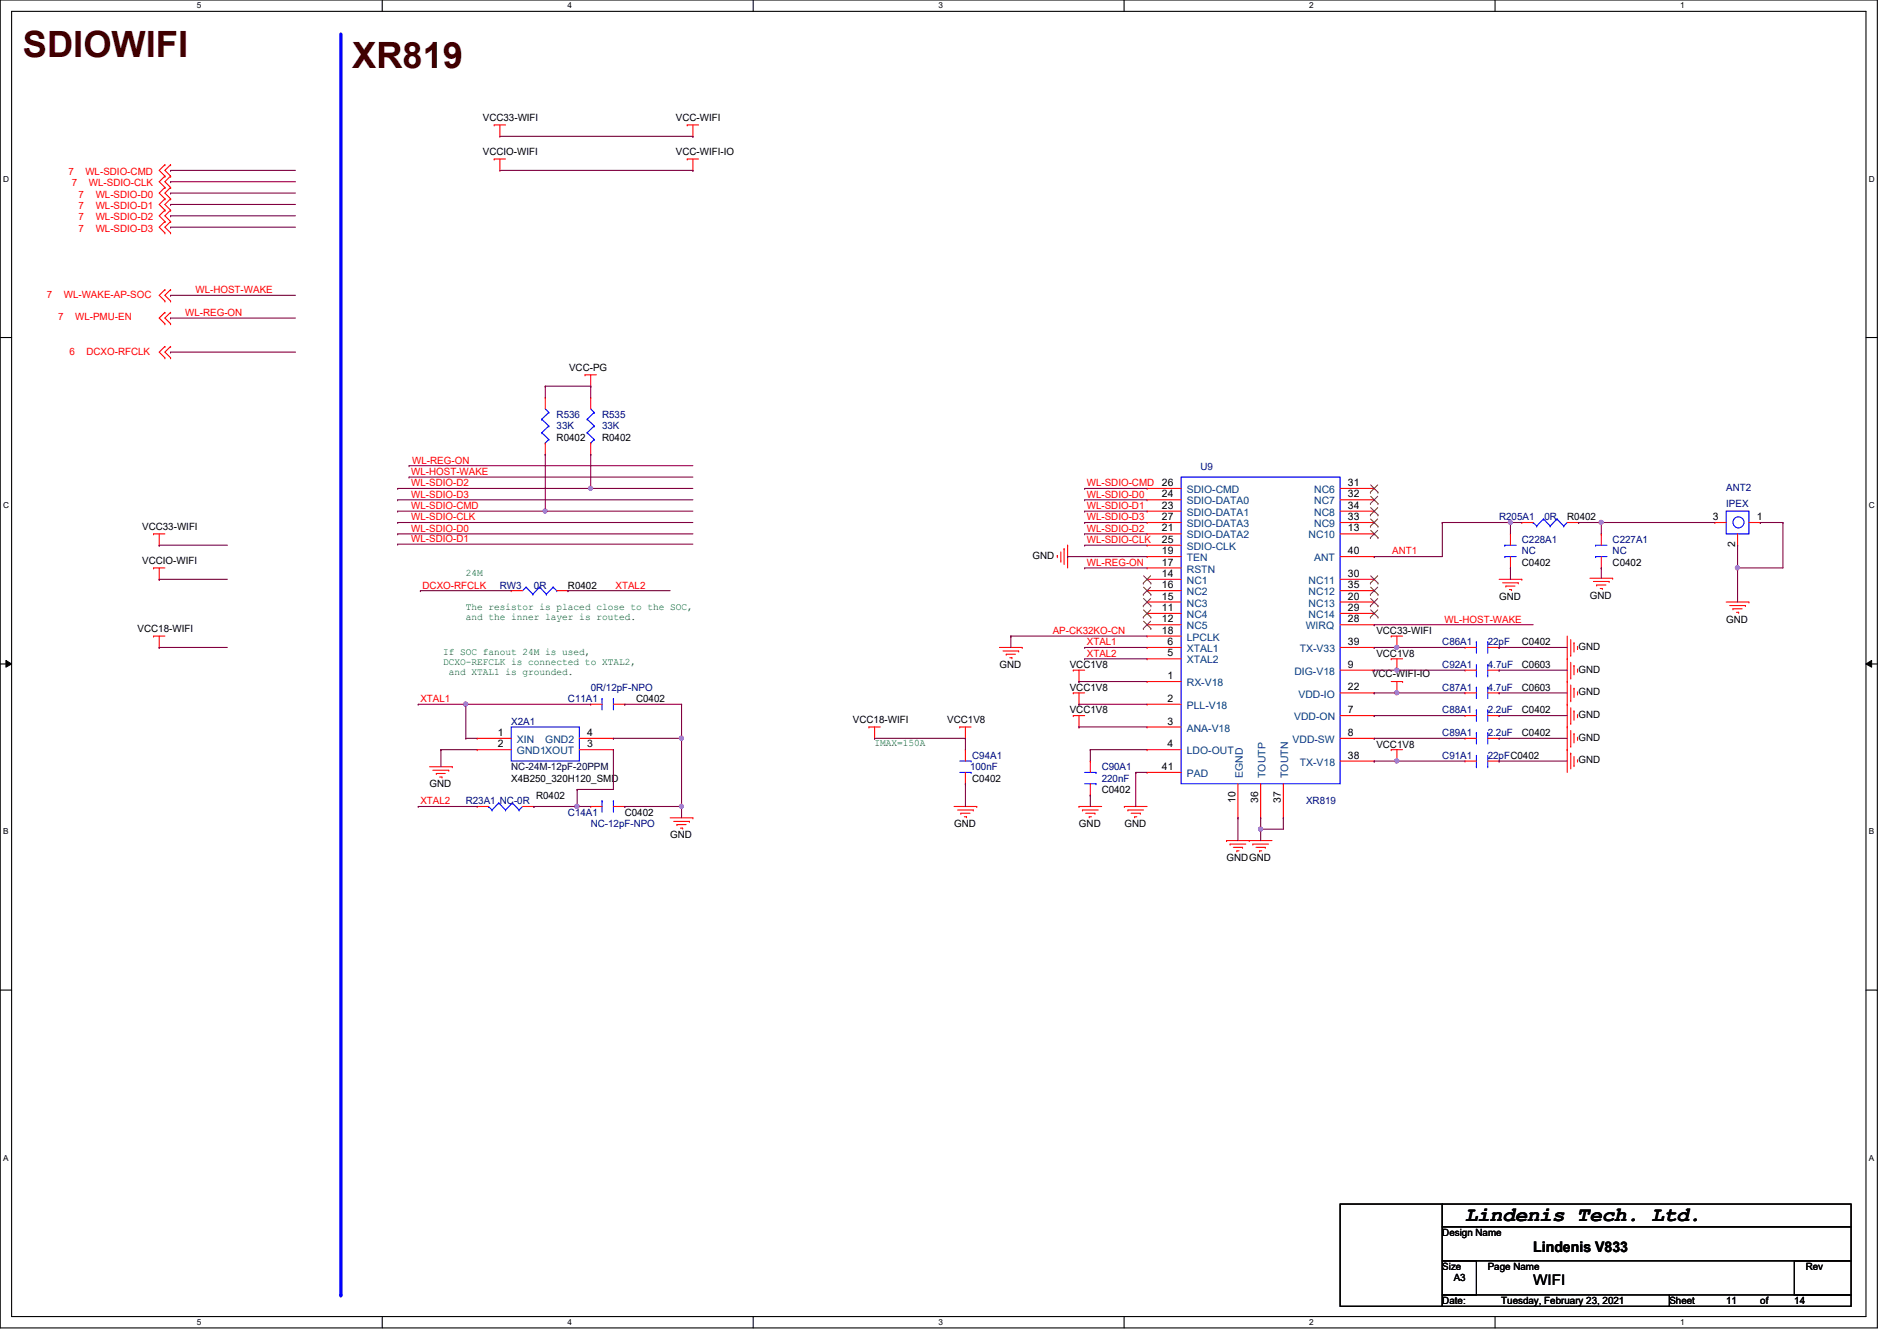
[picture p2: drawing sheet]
<svg xmlns="http://www.w3.org/2000/svg" width="297mm" height="210mm" viewBox="0 0 297 210" stroke-linecap="round" stroke-linejoin="round" font-family="sans-serif">
<path d="M0 0h294v207.9h-294zM1.8 1.8h290.4v204.3h-290.4z" fill="none" stroke="#000" stroke-width=".17"/>
<g fill="#fff">
<path d="M30.8 .2h.7v1.4h-.7z"/>
<path d="M30.8 206.2h.7v1.4h-.7z"/>
</g>
<path d="M59.9 0v1.8M59.9 206.1v1.8" fill="none" stroke="#000" stroke-width=".17"/>
<g fill="#fff">
<path d="M88.9 .2h.6v1.4h-.6z"/>
<path d="M88.9 206.2h.6v1.4h-.6z"/>
</g>
<path d="M117.9 0v1.8M117.9 206.1v1.8" fill="none" stroke="#000" stroke-width=".17"/>
<g fill="#fff">
<path d="M146.9 .2h.7v1.4h-.7z"/>
<path d="M146.9 206.2h.7v1.4h-.7z"/>
</g>
<path d="M176 0v1.8M176 206.1v1.8" fill="none" stroke="#000" stroke-width=".17"/>
<g fill="#fff">
<path d="M205 .2h.7v1.4h-.7z"/>
<path d="M205 206.2h.7v1.4h-.7z"/>
</g>
<path d="M234.1 0v1.8M234.1 206.1v1.8" fill="none" stroke="#000" stroke-width=".17"/>
<g fill="#fff">
<path d="M263.1 .2h.7v1.4h-.7z"/>
<path d="M263.1 206.2h.7v1.4h-.7z"/>
<path d="M.5 27.3h.9v1.4h-.9z"/>
<path d="M292.6 27.3h.9v1.4h-.9z"/>
<path d="M.5 78.4h.9v1.4h-.9z"/>
<path d="M292.6 78.4h.9v1.4h-.9z"/>
</g>
<path d="M0 52.8h1.8M292.2 52.8h1.8" fill="none" stroke="#000" stroke-width=".17"/>
<g fill="#fff">
<path d="M.5 129.5h.8v1.4h-.8z"/>
<path d="M292.6 129.5h.9v1.4h-.9z"/>
</g>
<path d="M0 103.9h1.8M292.2 103.9h1.8" fill="none" stroke="#000" stroke-width=".17"/>
<path d="M.9 103.4l.9 .5-.9 .5zM292.2 103.9l.9-.5v1z" fill="#000"/>
<path d="M.9 103.4l.9 .5-.9 .5zM292.2 103.9l.9-.5v1z" fill="none" stroke="#000" stroke-width=".16"/>
<g fill="#fff">
<path d="M.5 180.5h.8v1.4h-.8z"/>
<path d="M292.6 180.5h.9v1.4h-.9z"/>
</g>
<path d="M0 155h1.8M292.2 155h1.8" fill="none" stroke="#000" stroke-width=".17"/>
<path d="M53.4 5.3v197.4" fill="none" stroke="#00f" stroke-width=".51"/>
<circle cx="53.4" cy="202.7" r=".25" fill="#00f"/>
<g fill="none" stroke="#f00" stroke-width=".17">
<path d="M77.4 19.6h.1M77.4 19.6h1.8M78.3 19.6v1.7M107.6 19.6h.1M107.6 19.6h1.8M108.5 19.6v1.7M25.8 29.3h.1M25.8 31.1h.1M25.8 27.6h.1M25.8 32.9h.1M25.8 34.7h.1M25.8 25.8h.1"/>
<path d="M25.8 36.4h.1M25.8 29.3l-.9 .9 .9 .9M25.8 27.6l-.9 .8 .9 .9M25.8 32.9l-.9 .9 .9 .9M25.8 25.8l-.9 .9 .9 .9M25.8 34.7l-.9 .9 .9 .8M25.8 31.1l-.9 .9 .9 .9M26.7 29.3h.1M26.7 31.1h.1M26.7 27.6h.1M26.7 32.9h.1M26.7 34.7h.1"/>
<path d="M26.7 25.8h.1M26.7 36.4h.1M26.7 29.3l-.9 .9 .9 .9M26.7 27.6l-.9 .8 .9 .9M26.7 32.9l-.9 .9 .9 .9M26.7 25.8l-.9 .9 .9 .9M26.7 34.7l-.9 .9 .9 .8M26.7 31.1l-.9 .9 .9 .9M77.4 24.9h.1M77.4 24.9h1.8M78.3 26.7h.1M78.3 21.3h.1"/>
<path d="M78.3 24.9v1.8M107.6 24.9h.1M107.6 24.9h1.8M108.5 26.7h.1M108.5 21.3h.1M108.5 24.9v1.8M25.8 56h.1M25.8 54.2h.1M25.8 47.1h.1M25.8 45.3h.1M25.8 50.7h.1M25.8 48.9h.1"/>
<path d="M25.8 54.2l-.9 .9 .9 .9M25.8 45.3l-.9 .9 .9 .9M25.8 48.9l-.9 .9 .9 .9M26.7 56h.1M26.7 54.2h.1M26.7 47.1h.1M26.7 45.3h.1M26.7 50.7h.1M26.7 48.9h.1M26.7 54.2l-.9 .9 .9 .9M26.7 45.3l-.9 .9 .9 .9M26.7 48.9l-.9 .9 .9 .9"/>
<path d="M91.6 58.7h.1M91.6 58.7h1.8M92.5 58.7v1.8M85.4 62.2h.1M85.4 71.1h.1M85.4 62.2v1.8M85.4 69.3v1.8M92.5 60.5h.1M92.5 62.2h.1M92.5 71.1h.1M92.5 62.2v1.8M92.5 69.3v1.8"/>
<path d="M179.6 76.5h.1M179.6 78.2h.1M179.6 76.5h5.4M179.6 78.2h5.4M209.8 76.5h5.4M209.8 78.2h5.4M215.2 76.5h.1M215.2 78.2h.1M24 88.9h.1M24 83.6h.1M24 99.6h.1M24 88.9h1.8"/>
<path d="M24 83.6h1.8M24 99.6h1.8M24.9 90.7h.1M24.9 85.3h.1M24.9 83.6v1.7M24.9 88.9v1.8M24.9 99.6v1.7M80 92.5h.1M80 92.5h1.8M87.2 92.5h1.7M88.9 92.5h.1M165.6 87h.1"/>
<path d="M165.6 87v.3M166.1 87.8h.1M166.1 86.4v1.4M166.6 85.9h.1M166.6 85.9v2.4M167.2 85.3h.1M167.2 85.3v3.6M179.6 80h.1M179.6 81.8h.1M179.6 83.6h.1M179.6 85.3h.1M179.6 87.1h.1"/>
<path d="M179.6 88.9h.1M179.6 90.7h.1M179.6 92.5h.1M179.6 94.2h.1M179.6 96h.1M179.6 97.8h.1M179.6 99.6h.1M179.6 88.9h5.4M179.6 83.6h5.4M179.6 90.7h5.4M179.6 99.6h5.4M179.6 94.2h5.4"/>
<path d="M179.6 92.5h5.4M179.6 81.8h5.4M179.6 80h5.4M179.6 85.3h5.4M179.6 87.1h5.4M179.6 96h5.4M179.6 97.8h5.4M209.8 83.6h5.4M209.8 90.7h5.4M209.8 94.2h5.4M209.8 92.5h5.4M209.8 81.8h5.4"/>
<path d="M209.8 80h5.4M209.8 87.1h5.4M209.8 96h5.4M209.8 97.8h5.4M215.2 80h.1M215.2 81.8h.1M215.2 83.6h.1M215.2 87.1h.1M215.2 90.7h.1M215.2 92.5h.1M215.2 94.2h.1M215.2 96h.1"/>
<path d="M215.2 97.8h.1M217.8 99.6h.1M217.8 99.6h1.8M218.7 99.6v1.7M234.7 90.7h3.6M235.3 91.2h2.4M235.8 91.7h.1M235.8 91.7h1.4M236.3 92.3h.4M236.5 83.6h.1M236.5 88.9h.1M236.5 83.6v1.7"/>
<path d="M236.5 87.1v1.8M236.7 92.3h.1M237.7 91.2h.1M238.3 90.7h.1M238.3 81.8h.1M238.3 81.8h1.8M245.4 99.6v21.3M245.4 81.8h1.8M247.2 81.8h.1M249 90.5h3.5M249.5 91h2.5M250 91.6h.1"/>
<path d="M250 91.6h1.5M250.6 92.1h.3M250.7 83.6h.1M250.7 88.9h.1M250.7 83.6v1.7M250.7 87.1v1.8M250.9 92.1h.1M252 91h.1M252.5 90.5h.1M268.5 81.8h.1M268.5 81.8h1.8M270.3 94.2h3.6"/>
<path d="M270.8 94.8h2.5M271.4 95.3h.1M271.4 95.3h1.4M271.9 95.8h.3M272.1 85.3h.1M272.1 83.6v1.7M272.2 95.8h.1M273.3 94.8h.1M273.9 94.2h.1M273.9 81.8h1.7M275.6 81.8h.1M24.9 101.3h.1"/>
<path d="M74.7 115.6h.1M74.7 117.3h.1M74.7 117.3h5.3M74.7 115.6h5.3M90.7 117.3h5.4M90.7 115.6h5.4M92.5 110.2h.1M92.5 110.2h1.8M96.1 117.3h.1M96.1 115.6h.1M96.1 110.2h1.7M97.8 110.2h.1"/>
<path d="M136.1 113.8h.1M136.1 113.8h1.7M136.9 115.6h.1M136.9 113.8v1.8M150.3 113.8h.1M150.3 113.8h1.8M151.2 115.6h.1M151.2 117.3h.1M151.2 113.8v1.8M151.2 117.3v1.8M156.5 101.3h3.6M157.1 101.9h2.4"/>
<path d="M157.6 102.4h.1M157.6 102.4h1.4M158.1 103h.4M158.5 103h.1M159.5 101.9h.1M160.1 101.3h.1M168.1 104.9h.1M168.1 108.5h.1M168.1 112h.1M168.1 104.9h1.7M168.1 108.5h1.7M168.1 112h1.7"/>
<path d="M168.9 106.7h.1M168.9 110.2h.1M168.9 113.8h.1M168.9 104.9v1.8M168.9 108.5v1.7M168.9 112v1.8M170.7 119.1h.1M170.7 119.1v1.8M179.6 101.3h.1M179.6 103.1h.1M179.6 113.8h.1M179.6 106.7h.1"/>
<path d="M179.6 117.3h.1M179.6 110.2h.1M179.6 113.8h5.4M179.6 117.3h5.4M179.6 101.3h5.4M179.6 106.7h5.4M179.6 103.1h5.4M179.6 110.2h5.4M209.8 101.3h5.4M209.8 104.9h5.4M209.8 108.5h5.4M209.8 112h5.4"/>
<path d="M209.8 119.1h5.4M209.8 115.6h5.4M215.2 119.1h.1M215.2 101.3h.1M215.2 104.9h.1M215.2 108.5h.1M215.2 112h.1M215.2 115.6h.1M217.8 117.3h.1M217.8 103.1h.1M217.8 117.3h1.8M217.8 106.7h1.8"/>
<path d="M217.8 103.1h1.8M218.7 119.1h.1M218.7 101.3h.1M218.7 108.5h.1M218.7 104.9h.1M218.7 103.1v1.8M218.7 106.7v1.8M218.7 117.3v1.8M219.6 106.7h.1M229.4 108.5h.1M229.4 101.3h.1M229.4 119.1h.1"/>
<path d="M229.4 115.6h.1M229.4 104.9h.1M229.4 112h.1M229.4 101.3h1.8M229.4 104.9h1.8M229.4 108.5h1.8M229.4 112h1.8M229.4 119.1h1.8M229.4 115.6h1.8M233 101.3h1.7M233 104.9h1.7M233 108.5h1.7"/>
<path d="M233 112h1.7M233 119.1h1.7M233 115.6h1.7M234.7 108.5h.1M234.7 101.3h.1M234.7 119.1h.1M234.7 115.6h.1M234.7 104.9h.1M234.7 112h.1M245.4 117.3h.1M245.4 103.1h.1M245.4 110.2h.1"/>
<path d="M245.4 113.8h.1M245.4 106.7h.1M246 116.8h.1M246 102.6h.1M246 109.7h.1M246 113.2h.1M246 117.9h.1M246 106.1h.1M246 100.1v2.5M246 103.7v2.4M246 107.2v2.5M246 110.8v2.4"/>
<path d="M246 114.3v2.5M246 117.9v2.5M246.5 114.9h.1M246.5 100.6h.1M246.5 107.7h.1M246.5 111.3h.1M246.5 119.8h.1M246.5 104.2h.1M246.5 100.6v1.5M246.5 104.2v1.4M246.5 107.7v1.5M246.5 111.3v1.4"/>
<path d="M246.5 114.9v1.4M246.5 118.4v1.4M247 115.7h.1M247 101.5h.1M247 108.6h.1M247 112.2h.1M247 119h.1M247 105.1h.1M247 101.2v.3M247 104.7v.4M247 108.3v.3M247 111.8v.4"/>
<path d="M247 115.4v.3M247 119v.3M67.3 120h3.5M67.8 120.6h2.5M68.3 121.1h.1M68.3 121.1h1.4M68.8 121.6h.4M69.2 121.6h.1M70.3 120.6h.1M70.8 120h.1M74.7 126.2h.1M74.7 126.2h1.8"/>
<path d="M81.8 126.2h1.8M83.6 126.2h.1M92.5 126.2h.1M92.5 126.2h1.8M96.1 126.2h1.7M97.8 126.2h.1M104.9 128h3.6M105.5 128.6h2.4M106 129.1h.1M106 129.1h1.4M106.5 129.6h.4M106.9 129.6h.1"/>
<path d="M107.9 128.6h.1M108.5 128h.1M149.4 126.2h3.5M149.9 126.8h2.5M150.4 127.3h.1M150.4 127.3h1.5M151 127.8h.3M151.2 122.7h.1M151.2 120.9v1.8M151.3 127.8h.1M152.4 126.8h.1M152.9 126.2h.1"/>
<path d="M168.9 126.2h.1M168.9 126.2h3.6M169.5 126.8h.1M169.5 126.8h2.5M170 127.3h1.4M170.6 127.8h.1M170.6 127.8h.3M170.7 124.5h.1M170.7 122.7v1.8M171.4 127.3h.1M176.1 126.2h.1M176.1 126.2h3.5"/>
<path d="M176.6 126.8h.1M176.6 126.8h2.5M177.1 127.3h1.5M177.7 127.8h.1M177.7 127.8h.3M178.6 127.3h.1M179.6 120.9h.1M179.6 120.9h5.4M192.1 131.6h.1M192.1 131.6h7.1M192.6 132.1h.1M192.6 132.1h2.5"/>
<path d="M193.1 132.6h1.5M193.7 133.2h.1M193.7 133.2h.3M193.8 128h.1M193.8 122.7v5.3M194.6 132.6h.1M195.6 131.6h.1M196.2 132.1h.1M196.2 132.1h2.4M196.7 132.6h1.4M197.2 133.2h.1M197.2 133.2h.4"/>
<path d="M197.4 128h.1M197.4 122.7v5.3M198.1 132.6h.1M201 128h.1M201 122.7v5.3"/>
</g>
<path d="M209.8 188.5h16v16h-16zM225.8 188.5h64.1v3.5h-64.1zM225.8 192h64.1v5.4h-64.1zM225.8 197.4h5.4v5.3h-5.4zM281 197.4h8.9v5.3h-8.9zM225.8 202.7h35.6v1.8h-35.6zM261.4 202.7h28.5v1.8h-28.5z" fill="none" stroke="#000" stroke-width=".17"/>
<g fill="none" stroke="#00f" stroke-width=".17">
<path d="M84.8 65.6h.1M84.8 67.7h.1M84.8 65.6l1.1 1.1M84.8 67.7l1.1 1.1M85.4 69.3h.1M85.4 64l.5 .6M85.9 64.6h.1M85.9 66.7h.1M85.9 68.8h.1M85.9 64.6l-1.1 1M85.9 66.7l-1.1 1M85.9 68.8l-.5 .5"/>
<path d="M91.9 65.6h.1M91.9 67.7h.1M91.9 65.6l1.1 1.1M91.9 67.7l1.1 1.1M92.5 69.3h.1M92.5 64l.5 .6M93 64.6h.1M93 66.7h.1M93 68.8h.1M93 64.6l-1.1 1M93 66.7l-1.1 1M93 68.8l-.5 .5"/>
<path d="M185 74.7h24.8v48h-24.8zM82.4 91.9h.1M82.4 91.9l-.6 .6M82.4 91.9l1 1.1M83.4 93h.1M84.5 91.9h.1M84.5 91.9l-1.1 1.1M84.5 91.9l1.1 1.1M85.6 93h.1M86.6 91.9h.1M86.6 91.9l-1 1.1M86.6 91.9l.6 .6"/>
<path d="M87.2 92.5h.1M235.6 85.3h.1M235.6 87.1h.1M235.6 85.3h1.8M235.6 87.1h1.8M240.1 81.8h.1M240.1 81.8l.5 .5M240.6 82.3h.1M241.7 81.2h.1M241.7 81.2l1 1.1M241.7 81.2l-1.1 1.1M242.7 82.3h.1"/>
<path d="M243.8 81.2h.1M243.8 81.2l1.1 1.1M243.8 81.2l-1.1 1.1M244.9 82.3h.1M245.4 81.8l-.5 .5M249.8 85.3h.1M249.8 87.1h.1M249.8 85.3h1.8M249.8 87.1h1.8M270.3 80h3.6v3.6h-3.6zM80 113.8h10.7v5.3h-10.7zM94.3 109.3h.1"/>
<path d="M94.3 109.3v1.8M96.1 109.3h.1M96.1 109.3v1.8M150.3 119.1h1.8M152.1 119.1h.1M231.2 107.6h.1M231.2 100.5h.1M231.2 114.7h.1M231.2 105.8h.1M231.2 111.1h.1M231.2 100.5v1.7M231.2 104v1.8"/>
<path d="M231.2 107.6v1.7M231.2 111.1v1.8M231.2 114.7v1.8M231.2 118.2v1.8M233 107.6h.1M233 100.5h.1M233 114.7h.1M233 105.8h.1M233 111.1h.1M233 100.5v1.7M233 104v1.8M233 107.6v1.7"/>
<path d="M233 111.1v1.8M233 114.7v1.8M233 118.2v1.8M76.5 126.2h.1M76.5 126.2l.5 .6M77 126.8h.1M78.1 125.7h.1M78.1 125.7l1.1 1.1M78.1 125.7l-1.1 1.1M79.2 126.8h.1M80.2 125.7h.1M80.2 125.7l1.1 1.1"/>
<path d="M80.2 125.7l-1 1.1M81.3 126.8h.1M81.8 126.2l-.5 .6M94.3 125.3h.1M94.3 125.3v1.8M96.1 125.3h.1M96.1 125.3v1.8M150.3 120.9h1.8M152.1 120.9h.1M169.8 120.9h1.8M169.8 122.7h1.8M171.6 120.9h.1"/>
<path d="M171.6 122.7h.1M231.2 120h.1M233 120h.1"/>
<circle cx="272.2" cy="81.8" r=".87"/>
</g>
<g fill="none" stroke="#804000" stroke-width=".16">
<path d="M214.6 77h.1M214.6 78.8h.1M214.6 75.9l1.2 1.1M214.6 77.7l1.2 1.1M214.6 79.5l1.2 1.1M215.7 75.9l-1.1 1.1M215.7 77.7l-1.1 1.1M215.7 79.5l-1.1 1.1M215.8 77h.1M215.8 78.8h.1M179 91.3h.1M179 93h.1"/>
<path d="M179 94.8h.1M179 96.6h.1M179 98.4h.1M179.1 90.1l1.1 1.2M179.1 91.9l1.1 1.1M179.1 93.7l1.1 1.1M179.1 95.5l1.1 1.1M179.1 97.2l1.1 1.2M180.2 90.1l-1.2 1.2M180.2 91.9l-1.2 1.1M180.2 93.7l-1.2 1.1M180.2 95.5l-1.2 1.1"/>
<path d="M180.2 97.2l-1.2 1.2M180.2 91.3h.1M180.2 93h.1M180.2 94.8h.1M180.2 96.6h.1M180.2 98.4h.1M214.6 80.6h.1M214.6 82.4h.1M214.6 84.2h.1M214.6 91.3h.1M214.6 93h.1M214.6 94.8h.1"/>
<path d="M214.6 96.6h.1M214.6 81.2l1.2 1.2M214.6 83l1.2 1.2M214.6 90.1l1.2 1.2M214.6 91.9l1.2 1.1M214.6 93.7l1.2 1.1M214.6 95.5l1.2 1.1M215.7 81.2l-1.1 1.2M215.7 83l-1.1 1.2M215.7 90.1l-1.1 1.2M215.7 91.9l-1.1 1.1M215.7 93.7l-1.1 1.1"/>
<path d="M215.7 95.5l-1.1 1.1M215.8 80.6h.1M215.8 82.4h.1M215.8 84.2h.1M215.8 91.3h.1M215.8 93h.1M215.8 94.8h.1M215.8 96.6h.1"/>
</g>
<g fill="none" stroke="#800040" stroke-width=".17">
<path d="M78.3 26.7h30.2M78.3 21.3h30.2M108.5 26.7h.1M108.5 21.3h.1M26.7 55.1h.1M26.7 49.8h.1M26.7 55.1h19.6M26.7 49.8h19.6M24.9 90.7h.1M24.9 85.3h.1M24.9 90.7h10.7M24.9 85.3h10.7"/>
<path d="M193.8 128h.1M193.8 128v3.6M197.4 128h.1M197.4 129.8h.1M197.4 128v3.6"/>
</g>
<circle cx="197.4" cy="129.8" r=".32" fill="#f0f"/>
<circle cx="197.4" cy="129.8" r=".32" fill="none" stroke="#f0f" stroke-width=".17"/>
<g fill="none" stroke="#800040" stroke-width=".17">
<path d="M169.8 78.2h.1M169.8 76.5h.1M169.8 78.2h9.8M169.8 76.5h9.8M167.2 87.1h.1M167.2 87.1h12.4M169.8 80h.1M169.8 88.9h.1M169.8 85.3h.1M169.8 83.6h.1M169.8 81.8h.1M169.8 80h9.8"/>
<path d="M169.8 88.9h9.8M169.8 85.3h9.8M169.8 83.6h9.8M169.8 81.8h9.8M250.7 81.8h.1M250.7 81.8h17.8M136.9 115.6h.1M136.9 115.6h14.3M151.2 115.6h.1M151.2 115.6v1.7M170.7 117.3h.1M170.7 117.3h8.9"/>
<path d="M170.7 117.3v1.8M151.2 122.7h.1M151.2 122.7v3.5M170.7 124.5h.1M170.7 124.5v1.7M177.8 120.9h.1M177.8 120.9h1.8M177.8 120.9v5.3M197.4 129.8h.1M201 128h.1M201 128v1.8h-3.6"/>
</g>
<circle cx="250.7" cy="81.8" r=".32" fill="#f0f"/>
<circle cx="250.7" cy="81.8" r=".32" fill="none" stroke="#f0f" stroke-width=".17"/>
<path d="M247.2 81.8h.1M247.2 81.8h3.5M215.2 101.3h.1M215.2 101.3h3.5M218.7 119.1h.1M218.7 119.1h10.7" fill="none" stroke="#800040" stroke-width=".17"/>
<circle cx="218.7" cy="119.1" r=".32" fill="#f0f"/>
<circle cx="218.7" cy="119.1" r=".32" fill="none" stroke="#f0f" stroke-width=".17"/>
<path d="M215.2 97.8h.1M215.2 97.8h24.9M218.7 101.3h.1M218.7 101.3h10.7" fill="none" stroke="#800040" stroke-width=".17"/>
<circle cx="218.7" cy="101.3" r=".32" fill="#f0f"/>
<circle cx="218.7" cy="101.3" r=".32" fill="none" stroke="#f0f" stroke-width=".17"/>
<g fill="none" stroke="#800040" stroke-width=".17">
<path d="M215.2 87.1h.1M215.2 87.1h10.6M225.8 81.8h.1M225.8 81.8h12.5M236.5 88.9h.1M236.5 81.8h.1M236.5 81.8v1.8M236.5 88.9v1.8M250.7 88.9h.1M250.7 81.8h.1M250.7 81.8v1.8M250.7 88.9v1.6"/>
<path d="M215.2 119.1h.1M215.2 119.1h3.5M234.7 119.1h.1M234.7 101.3h.1M234.7 108.5h.1M234.7 115.6h.1M234.7 104.9h.1M234.7 119.1h10.7M234.7 101.3h10.7M234.7 108.5h10.7M234.7 115.6h10.7M234.7 104.9h10.7"/>
</g>
<circle cx="236.5" cy="81.8" r=".32" fill="#f0f"/>
<circle cx="236.5" cy="81.8" r=".32" fill="none" stroke="#f0f" stroke-width=".17"/>
<path d="M215.2 112h.1M215.2 115.6h.1M215.2 112h14.2M215.2 115.6h14.2M218.7 108.5h.1M218.7 108.5h10.7M234.7 112h.1M234.7 112h10.7" fill="none" stroke="#800040" stroke-width=".17"/>
<circle cx="218.7" cy="108.4" r=".32" fill="#f0f"/>
<circle cx="218.7" cy="108.4" r=".32" fill="none" stroke="#f0f" stroke-width=".17"/>
<path d="M215.2 108.5h.1M215.2 104.9h.1M215.2 108.5h3.5M215.2 104.9h14.2M218.7 104.9h.1" fill="none" stroke="#800040" stroke-width=".17"/>
<circle cx="218.7" cy="104.9" r=".32" fill="#f0f"/>
<circle cx="218.7" cy="104.9" r=".32" fill="none" stroke="#f0f" stroke-width=".17"/>
<g fill="none" stroke="#800040" stroke-width=".17">
<path d="M158.3 99.6h.1M158.3 99.6v1.7M158.3 99.6h21.3M225.8 81.8h.1M225.8 81.8v5.3M69 117.3h.1M69 117.3v2.7M69 117.3h5.7M72.9 110.2h.1M72.9 110.2h19.6M168.9 106.7h.1M168.9 113.8h.1"/>
<path d="M168.9 110.2h.1M168.9 106.7h10.7M168.9 113.8h10.7M168.9 110.2h10.7M169.8 103.1h.1M169.8 101.3h.1M169.8 103.1h9.8M169.8 101.3h9.8M90.4 123.6h.1M90.4 123.6v2.6"/>
</g>
<circle cx="72.9" cy="110.2" r=".32" fill="#f0f"/>
<circle cx="72.9" cy="110.2" r=".32" fill="none" stroke="#f0f" stroke-width=".17"/>
<path d="M106.7 115.6h.1M106.7 115.6v10.6" fill="none" stroke="#800040" stroke-width=".17"/>
<circle cx="106.7" cy="126.2" r=".32" fill="#f0f"/>
<circle cx="106.7" cy="126.2" r=".32" fill="none" stroke="#f0f" stroke-width=".17"/>
<circle cx="106.7" cy="115.5" r=".32" fill="#f0f"/>
<circle cx="106.7" cy="115.5" r=".32" fill="none" stroke="#f0f" stroke-width=".17"/>
<path d="M96.1 117.3h.1M96.1 115.6h.1M96.1 117.3v6.3h-5.7M96.1 115.6h10.6M65.5 126.2h.1M65.5 126.2h9.2M90.4 123.6h.1M90.4 126.2h.1M90.4 126.2h2.1M97.8 126.2h.1M97.8 126.2h8.9" fill="none" stroke="#800040" stroke-width=".17"/>
<circle cx="90.3" cy="126.2" r=".33" fill="#f0f"/>
<circle cx="90.3" cy="126.2" r=".33" fill="none" stroke="#f0f" stroke-width=".17"/>
<g fill="none" stroke="#800040" stroke-width=".17">
<path d="M85.4 60.5h.1M85.4 60.5v1.7M85.4 60.5h7.1M92.5 60.5h.1M92.5 60.5v1.7M62.3 85.2h.1M62.3 83.6h.1M62.3 80h.1M62.3 85.2h46.2M62.3 83.6h46.2M62.3 80h23.1M65.5 110.2h.1"/>
<path d="M65.5 110.2h7.4M83.6 126.2h.1M83.6 126.2h6.8"/>
</g>
<circle cx="85.4" cy="80" r=".32" fill="#f0f"/>
<circle cx="85.4" cy="80" r=".32" fill="none" stroke="#f0f" stroke-width=".17"/>
<path d="M62.3 76.5h.1M92.5 71.1h.1M92.5 71.1v5.4h-30.2M62.3 81.8h.1M62.3 81.8h46.2" fill="none" stroke="#800040" stroke-width=".17"/>
<circle cx="92.5" cy="76.4" r=".32" fill="#f0f"/>
<circle cx="92.5" cy="76.4" r=".32" fill="none" stroke="#f0f" stroke-width=".17"/>
<g fill="none" stroke="#800040" stroke-width=".17">
<path d="M26.7 26.7h.1M26.7 33.8h.1M26.7 32h.1M26.7 30.2h.1M26.7 35.6h.1M26.7 28.4h.1M26.7 26.7h19.6M26.7 33.8h19.6M26.7 32h19.6M26.7 30.2h19.6M26.7 35.6h19.6M26.7 28.4h19.6"/>
<path d="M26.7 46.2h.1M26.7 46.2h19.6M62.3 78.2h.1M62.3 78.2h46.2M64 74.7h.1M64 72.9h.1M64 74.7h44.5M64 72.9h44.5M85.4 71.1h.1M85.4 71.1v8.9M92.5 76.5h.1M92.5 76.5h16"/>
<path d="M65.8 92.5h.1M65.8 92.5h14.2M85.4 80h.1M85.4 80h23.1M88.9 92.5h.1M88.9 92.5h16M272.1 85.3h.1M272.1 88.9h.1M272.1 85.3v8.9M275.6 81.8h.1M275.6 81.8h3.6M279.2 81.8h.1"/>
<path d="M279.2 81.8v7.1h-7.1M24.9 101.3h.1M24.9 101.3h10.7M72.9 110.2h.1M72.9 115.6h.1M72.9 110.2v5.4M72.9 115.6h1.8M97.8 110.2h.1M97.8 110.2h8.9M106.7 110.2h.1M106.7 110.2v5.4M106.7 126.2h.1"/>
<path d="M106.7 126.2v1.8"/>
</g>
<circle cx="272" cy="88.9" r=".32" fill="#f0f"/>
<circle cx="272" cy="88.9" r=".32" fill="none" stroke="#f0f" stroke-width=".17"/>
<circle cx="197.4" cy="129.8" r=".32" fill="#f0f"/>
<circle cx="197.4" cy="129.8" r=".32" fill="none" stroke="#f0f" stroke-width=".17"/>
<circle cx="250.7" cy="81.8" r=".32" fill="#f0f"/>
<circle cx="250.7" cy="81.8" r=".32" fill="none" stroke="#f0f" stroke-width=".17"/>
<circle cx="218.7" cy="119.1" r=".32" fill="#f0f"/>
<circle cx="218.7" cy="119.1" r=".32" fill="none" stroke="#f0f" stroke-width=".17"/>
<circle cx="218.7" cy="101.3" r=".32" fill="#f0f"/>
<circle cx="218.7" cy="101.3" r=".32" fill="none" stroke="#f0f" stroke-width=".17"/>
<circle cx="236.5" cy="81.8" r=".32" fill="#f0f"/>
<circle cx="236.5" cy="81.8" r=".32" fill="none" stroke="#f0f" stroke-width=".17"/>
<circle cx="218.7" cy="108.4" r=".32" fill="#f0f"/>
<circle cx="218.7" cy="108.4" r=".32" fill="none" stroke="#f0f" stroke-width=".17"/>
<circle cx="218.7" cy="104.9" r=".32" fill="#f0f"/>
<circle cx="218.7" cy="104.9" r=".32" fill="none" stroke="#f0f" stroke-width=".17"/>
<circle cx="72.9" cy="110.2" r=".32" fill="#f0f"/>
<circle cx="72.9" cy="110.2" r=".32" fill="none" stroke="#f0f" stroke-width=".17"/>
<circle cx="106.7" cy="126.2" r=".32" fill="#f0f"/>
<circle cx="106.7" cy="126.2" r=".32" fill="none" stroke="#f0f" stroke-width=".17"/>
<circle cx="106.7" cy="115.5" r=".32" fill="#f0f"/>
<circle cx="106.7" cy="115.5" r=".32" fill="none" stroke="#f0f" stroke-width=".17"/>
<circle cx="90.3" cy="126.2" r=".33" fill="#f0f"/>
<circle cx="90.3" cy="126.2" r=".33" fill="none" stroke="#f0f" stroke-width=".17"/>
<circle cx="85.4" cy="80" r=".32" fill="#f0f"/>
<circle cx="85.4" cy="80" r=".32" fill="none" stroke="#f0f" stroke-width=".17"/>
<circle cx="92.5" cy="76.4" r=".32" fill="#f0f"/>
<circle cx="92.5" cy="76.4" r=".32" fill="none" stroke="#f0f" stroke-width=".17"/>
<circle cx="272" cy="88.9" r=".32" fill="#f0f"/>
<circle cx="272" cy="88.9" r=".32" fill="none" stroke="#f0f" stroke-width=".17"/>
<g font-size="5.7" fill="#400000">
<text x="3.6" y="8.8">SDIOWIFI</text>
<text x="55.2" y="10.6">XR819</text>
</g>
<text font-size="3.2" x="229.4" y="191.1">Lindenis Tech. Ltd.</text>
<g font-size="2.3">
<text x="240.1" y="195.9">Lindenis V833</text>
<text x="240.1" y="201.2">WIFI</text>
</g>
<g font-size="1.6">
<text x="75.6" y="18.9">VCC33-WIFI</text>
<text x="105.8" y="18.9">VCC-WIFI</text>
<text x="75.6" y="24.2">VCCIO-WIFI</text>
<text x="105.8" y="24.2">VCC-WIFI-IO</text>
<text x="89.1" y="58">VCC-PG</text>
<text x="87.2" y="69">R0402</text>
<text x="94.3" y="69">R0402</text>
<text x="181.9" y="76.1">26</text>
<text x="181.9" y="77.9">24</text>
<text x="211.1" y="76.1">31</text>
<text x="211.1" y="77.9">32</text>
<text x="22.3" y="82.9">VCC33-WIFI</text>
<text x="181.9" y="79.6">23</text>
<text x="181.9" y="81.4">27</text>
<text x="181.9" y="83.2">21</text>
<text x="211.1" y="79.6">34</text>
<text x="211.1" y="81.4">33</text>
<text x="211.1" y="83.2">13</text>
<text x="245.4" y="81.4">R0402</text>
<text x="268.2" y="81.4">3</text>
<text x="275.1" y="81.4">1</text>
<text x="22.3" y="88.2">VCCIO-WIFI</text>
<text x="161.7" y="87.5">GND</text>
<text x="181.9" y="85">25</text>
<text x="181.9" y="86.7">19</text>
<text x="181.9" y="88.5">17</text>
<text x="211.1" y="86.7">40</text>
<text x="238.3" y="88.6">C0402</text>
<text x="252.5" y="88.6">C0402</text>
<text x="271.7" y="85.7" transform="rotate(-90 271.7 85.7)">2</text>
<text x="88.9" y="92.1">R0402</text>
<text x="181.9" y="90.3">14</text>
<text x="181.9" y="92.1">16</text>
<text x="181.9" y="93.9">15</text>
<text x="181.9" y="95.6">11</text>
<text x="211.1" y="90.3">30</text>
<text x="211.1" y="92.1">35</text>
<text x="211.1" y="93.9">20</text>
<text x="211.1" y="95.6">29</text>
<text x="234.7" y="93.9">GND</text>
<text x="249" y="93.7">GND</text>
<text x="21.5" y="98.9">VCC18-WIFI</text>
<text x="181.9" y="97.4">12</text>
<text x="181.9" y="99.2">18</text>
<text x="182.8" y="101">6</text>
<text x="211.1" y="97.4">28</text>
<text x="211.1" y="101">39</text>
<text x="215.5" y="99.2">VCC33-WIFI</text>
<text x="238.3" y="101">C0402</text>
<text x="247.2" y="101.7">GND</text>
<text x="270.3" y="97.5">GND</text>
<text x="156.5" y="104.6">GND</text>
<text x="167.5" y="104.6">VCC1V8</text>
<text x="182.8" y="102.7">5</text>
<text x="182.8" y="106.3">1</text>
<text x="211.1" y="104.5">9</text>
<text x="214.8" y="106">VCC-WIFI-IO</text>
<text x="215.5" y="102.8">VCC1V8</text>
<text x="238.3" y="104.6">C0603</text>
<text x="247.2" y="105.3">GND</text>
<text x="99.6" y="109.9">C0402</text>
<text x="133.6" y="113.1">VCC18-WIFI</text>
<text x="148.3" y="113.1">VCC1V8</text>
<text x="167.5" y="108.1">VCC1V8</text>
<text x="167.5" y="111.7">VCC1V8</text>
<text x="182.8" y="113.4">3</text>
<text x="182.8" y="109.9">2</text>
<text x="211.1" y="108.1">22</text>
<text x="211.1" y="111.6">7</text>
<text x="238.3" y="108.1">C0603</text>
<text x="238.3" y="111.7">C0402</text>
<text x="247.2" y="108.8">GND</text>
<text x="247.2" y="112.4">GND</text>
<text x="77.9" y="115.2">1</text>
<text x="77.9" y="117">2</text>
<text x="91.9" y="117">3</text>
<text x="91.9" y="115.2">4</text>
<text x="182.8" y="117">4</text>
<text x="211.1" y="118.7">38</text>
<text x="211.1" y="115.2">8</text>
<text x="215.5" y="117">VCC1V8</text>
<text x="238.3" y="115.2">C0402</text>
<text x="247.2" y="116">GND</text>
<text x="247.2" y="119.5">GND</text>
<text x="67.3" y="123.2">GND</text>
<text x="80" y="122.3">X4B250_320H120_SMD</text>
<text x="83.9" y="125">R0402</text>
<text x="152.2" y="122.3">C0402</text>
<text x="172.5" y="124.1">C0402</text>
<text x="181.9" y="120.5">41</text>
<text x="193.5" y="125.7" transform="rotate(-90 193.5 125.7)">10</text>
<text x="197" y="125.7" transform="rotate(-90 197 125.7)">36</text>
<text x="200.6" y="125.7" transform="rotate(-90 200.6 125.7)">37</text>
<text x="97.8" y="127.7">C0402</text>
<text x="104.9" y="131.2">GND</text>
<text x="149.4" y="129.5">GND</text>
<text x="168.9" y="129.5">GND</text>
<text x="176.1" y="129.5">GND</text>
<text x="192.1" y="134.8">GNDGND</text>
<text x="225.8" y="193.5">Design Name</text>
<text x="225.8" y="198.8">Size</text>
<text x="227.6" y="200.6">A3</text>
<text x="233" y="198.8">Page Name</text>
<text x="282.7" y="198.8">Rev</text>
<text x="225.8" y="204.1">Date:</text>
<text x="235.1" y="204.1">Tuesday, February 23, 2021</text>
<text x="261.4" y="204.1">Sheet</text>
<text x="270.3" y="204.1">11</text>
<text x="275.6" y="204.1">of</text>
<text x="281" y="204.1">14</text>
</g>
<g font-size="1.6" fill="#f00">
<text x="10.7" y="27.4">7</text>
<text x="11.3" y="29.2">7</text>
<text x="13.4" y="27.4">WL-SDIO-CMD</text>
<text x="13.9" y="29.2">WL-SDIO-CLK</text>
<text x="12.3" y="30.9">7</text>
<text x="12.3" y="34.5">7</text>
<text x="12.3" y="32.7">7</text>
<text x="15" y="30.9">WL-SDIO-D0</text>
<text x="15" y="34.5">WL-SDIO-D2</text>
<text x="15" y="32.7">WL-SDIO-D1</text>
<text x="12.3" y="36.3">7</text>
<text x="15" y="36.3">WL-SDIO-D3</text>
<text x="7.3" y="46.6">7</text>
<text x="10" y="46.6">WL-WAKE-AP-SOC</text>
<text x="30.6" y="45.9">WL-HOST-WAKE</text>
<text x="9.1" y="50.2">7</text>
<text x="11.8" y="50.2">WL-PMU-EN</text>
<text x="29" y="49.4">WL-REG-ON</text>
<text x="10.9" y="55.5">6</text>
<text x="13.5" y="55.5">DCXO-RFCLK</text>
<text x="64.4" y="76.1">WL-SDIO-D2</text>
<text x="64.4" y="74.3">WL-HOST-WAKE</text>
<text x="64.4" y="77.9">WL-SDIO-D3</text>
<text x="64.6" y="72.6">WL-REG-ON</text>
<text x="170.2" y="77.9">WL-SDIO-D0</text>
<text x="170.2" y="76.1">WL-SDIO-CMD</text>
<text x="64.4" y="83.2">WL-SDIO-D0</text>
<text x="64.4" y="79.7">WL-SDIO-CMD</text>
<text x="64.4" y="81.4">WL-SDIO-CLK</text>
<text x="170.2" y="79.7">WL-SDIO-D1</text>
<text x="170.2" y="83.2">WL-SDIO-D2</text>
<text x="170.2" y="81.4">WL-SDIO-D3</text>
<text x="64.4" y="84.8">WL-SDIO-D1</text>
<text x="170.2" y="88.6">WL-REG-ON</text>
<text x="170.2" y="85">WL-SDIO-CLK</text>
<text x="218" y="86.8">ANT1</text>
<text x="66.2" y="92.1">DCXO-RFCLK</text>
<text x="96.4" y="92.1">XTAL2</text>
<text x="164.8" y="99.2">AP-CK32KO-CN</text>
<text x="170.2" y="101">XTAL1</text>
<text x="226.2" y="97.5">WL-HOST-WAKE</text>
<text x="170.2" y="102.8">XTAL2</text>
<text x="65.8" y="109.9">XTAL1</text>
<text x="65.8" y="125.9">XTAL2</text>
</g>
<g font-size="1.6" fill="#000080">
<text x="87.2" y="65.4">R536</text>
<text x="94.3" y="65.4">R535</text>
<text x="87.2" y="67.2">33K</text>
<text x="94.3" y="67.2">33K</text>
<text x="188" y="73.6">U9</text>
<text x="270.3" y="76.8">ANT2</text>
<text x="234.7" y="81.4">R205A1</text>
<text x="241.8" y="81.4">0R</text>
<text x="270.3" y="79.3">IPEX</text>
<text x="238.3" y="85">C228A1</text>
<text x="238.3" y="86.8">NC</text>
<text x="252.5" y="85">C227A1</text>
<text x="252.5" y="86.8">NC</text>
<text x="78.3" y="92.1">RW3</text>
<text x="83.6" y="92.1">0R</text>
<text x="225.8" y="101">C86A1</text>
<text x="233" y="101">22pF</text>
<text x="225.8" y="104.6">C92A1</text>
<text x="233" y="104.6">4.7uF</text>
<text x="80" y="113.5">X2A1</text>
<text x="88.9" y="109.9">C11A1</text>
<text x="92.5" y="108.1">0R/12pF-NPO</text>
<text x="225.8" y="108.1">C87A1</text>
<text x="225.8" y="111.7">C88A1</text>
<text x="233" y="108.1">4.7uF</text>
<text x="233" y="111.7">2.2uF</text>
<text x="152.2" y="118.8">C94A1</text>
<text x="225.8" y="118.8">C91A1</text>
<text x="225.8" y="115.2">C89A1</text>
<text x="233" y="118.8">22pFC0402</text>
<text x="233" y="115.2">2.2uF</text>
<text x="72.9" y="125.9">R23A1 NC-0R</text>
<text x="151.9" y="120.6">100nF</text>
<text x="172.5" y="120.6">C90A1</text>
<text x="172.5" y="122.3">220nF</text>
<text x="204.5" y="125.9">XR819</text>
<text x="88.9" y="127.7">C14A1</text>
<text x="92.5" y="129.5">NC-12pF-NPO</text>
</g>
<g font-size="1.6" fill="#004080">
<text x="185.8" y="77.2">SDIO-CMD</text>
<text x="205.8" y="77.2">NC6</text>
<text x="185.8" y="79">SDIO-DATA0</text>
<text x="185.8" y="80.7">SDIO-DATA1</text>
<text x="185.8" y="82.5">SDIO-DATA3</text>
<text x="205.8" y="79">NC7</text>
<text x="205.8" y="80.7">NC8</text>
<text x="205.8" y="82.5">NC9</text>
<text x="185.8" y="84.3">SDIO-DATA2</text>
<text x="185.8" y="86.1">SDIO-CLK</text>
<text x="185.8" y="87.8">TEN</text>
<text x="185.8" y="89.6">RSTN</text>
<text x="204.9" y="84.3">NC10</text>
<text x="205.8" y="87.8">ANT</text>
<text x="185.8" y="91.4">NC1</text>
<text x="185.8" y="93.2">NC2</text>
<text x="185.8" y="95">NC3</text>
<text x="204.9" y="91.4">NC11</text>
<text x="204.9" y="93.2">NC12</text>
<text x="204.9" y="95">NC13</text>
<text x="185.8" y="96.7">NC4</text>
<text x="185.8" y="98.5">NC5</text>
<text x="185.8" y="100.3">LPCLK</text>
<text x="204.5" y="98.5">WIRQ</text>
<text x="204.9" y="96.7">NC14</text>
<text x="185.8" y="102.1">XTAL1</text>
<text x="185.8" y="103.8">XTAL2</text>
<text x="185.8" y="107.4">RX-V18</text>
<text x="202.7" y="105.6">DIG-V18</text>
<text x="203.5" y="102.1">TX-V33</text>
<text x="185.8" y="111">PLL-V18</text>
<text x="202.6" y="112.7">VDD-ON</text>
<text x="203.3" y="109.2">VDD-IO</text>
<text x="80.9" y="116.3">XIN</text>
<text x="80.9" y="118.1">GND1XOUT</text>
<text x="85.4" y="116.3">GND2</text>
<text x="185.8" y="114.5">ANA-V18</text>
<text x="185.8" y="118.1">LDO-OUT</text>
<text x="202.4" y="116.3">VDD-SW</text>
<text x="203.5" y="119.8">TX-V18</text>
<text x="185.8" y="121.6">PAD</text>
<text x="194.6" y="121.8" transform="rotate(-90 194.6 121.8)">EGND</text>
<text x="198.2" y="121.8" transform="rotate(-90 198.2 121.8)">TOUTP</text>
<text x="201.7" y="121.8" transform="rotate(-90 201.7 121.8)">TOUTN</text>
</g>
<g font-size="1.6" fill="#008000">
<text x="72.9" y="95.5">The resistor is placed close to the SOC,</text>
<text x="72.9" y="90.1">24M</text>
<text x="72.9" y="97">and the inner layer is routed.</text>
<text x="69.4" y="102.6">If SOC fanout 24M is used,</text>
<text x="69.4" y="104.1">DCXO-REFCLK is connected to XTAL2,</text>
<text x="70.3" y="105.7">and XTAL1 is grounded.</text>
<text x="136.9" y="116.8">IMAX=150A</text>
</g>
<text font-size="1.6" fill="#000040" x="80" y="120.6">NC-24M-12pF-20PPM</text>
<g font-size="1.3">
<text x="30.8" y="1.3">5</text>
<text x="88.9" y="1.3">4</text>
<text x="146.9" y="1.3">3</text>
<text x="205" y="1.3">2</text>
<text x="263.1" y="1.3">1</text>
<text x=".5" y="28.4">D</text>
<text x="292.6" y="28.4">D</text>
<text x=".5" y="79.5">C</text>
<text x="292.6" y="79.5">C</text>
<text x=".5" y="130.6">B</text>
<text x="292.6" y="130.6">B</text>
<text x=".5" y="181.7">A</text>
<text x="292.6" y="181.7">A</text>
<text x="30.8" y="207.4">5</text>
<text x="88.9" y="207.4">4</text>
<text x="146.9" y="207.4">3</text>
<text x="205" y="207.4">2</text>
<text x="263.1" y="207.4">1</text>
</g>
</svg>
